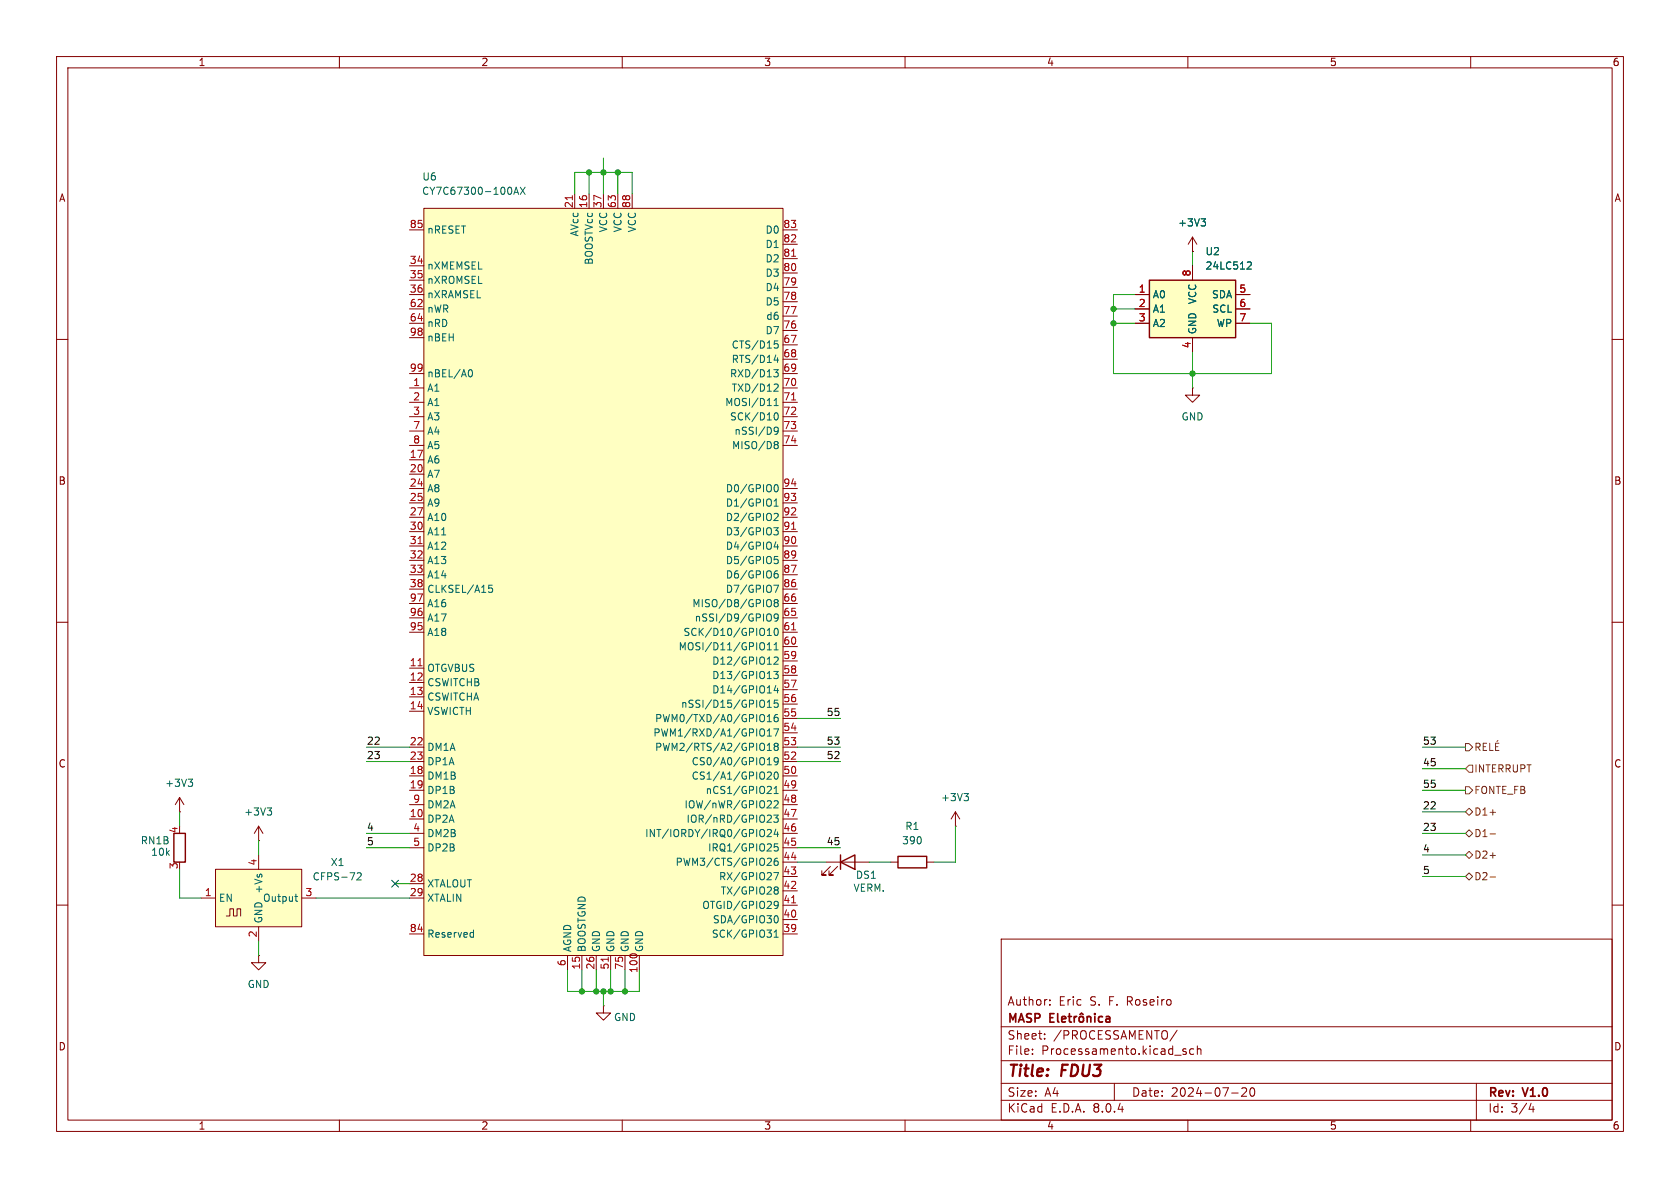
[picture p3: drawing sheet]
<svg xmlns="http://www.w3.org/2000/svg" width="297mm" height="210mm" viewBox="0 0 297 210" stroke-linecap="round" stroke-linejoin="round" font-family="sans-serif">
<g fill="none" stroke="#840000" stroke-width=".18">
<path d="M10 10h277v190h-277zM12 12h273v186h-273zM60 10v2M110 10v2M160 10v2M210 10v2M260 10v2M10 60h2M285 60h2M210.8 68.6v1.3h1.3l-1.3 1.2-1.3-1.2h1.3M210.8 68.6h.1M10 110h2"/>
<path d="M285 110h2M10 160h2M285 160h2M177 166h108v32h-108zM185.6 177.6v.1M185.6 176.8v.1M60 198v2M110 198v2M160 198v2M177 194.5h108M177 191.5h108M177 187.5h108"/>
<path d="M177 181.5h108M182.5 186.3v.1M182.5 185.5v.1M184.7 183.6v.1M184.7 182.8v.1M197 191.5v3M208.1 182.1l-1.3 2M209.7 185.5l-.4-.1-.2 .2 .1 .2 .5 .2v.3h-.6M210 198v2M211 185.5l-.4-.1-.3 .3v.4l.2 .2h.5M211.7 185.5l.2-.1 .3 .1 .1 .9M211.7 184.9v1.5"/>
<path d="M217.7 193.2h1.2M219.5 192.4l.6-.1 .2 .1 .1 .3-.9 1.1h.9M221.2 192.4l.1-.1a.81 .81 0 0 1 .6 .6 .81 .81 0 0 1-.3 .8l-.1 .1a.81 .81 0 0 1-.6-.6 .81 .81 0 0 1 .3-.8zM260 198v2M261 191.5v6.5M270.7 195l-.4 1.1h.9M271 195.6v1"/>
</g>
<g fill="none" stroke="#840000" stroke-width=".3">
<path d="M185.6 179.9h.5M186.3 179.2h-.7v1.5h.7M187 179.2v1.3l.2 .2M188.8 179.7h.6M189.1 179.2v1.3l.3 .2M189.9 179.7v1M190.3 179.7l-.2 .1-.2 .2M190.8 179.8l.3-.1 .4 .1 .1 .6-.2 .2-.3 .1-.3-.2zM190.9 179.3l.3-.2 .3 .2M192.2 179.8l.2-.1 .4 .1v.9M192.2 179.7v1M193.6 179.2v.1"/>
<path d="M193.6 179.7v1M194.9 179.8l-.4-.1-.3 .3v.4l.1 .2h.6M195.6 179.8h.5l.1 .9M187.7 180.2l.7-.2-.1-.2-.4-.1-.2 .2 .1 .7h.5M196.2 180l-.5 .1a.29 .29 0 0 0-.2 .3 .29 .29 0 0 0 .2 .3l.5-.1"/>
</g>
<path d="M74.9 36.8h63.5v132.1h-63.5z" fill="#ffffc2"/>
<g fill="none" stroke="#840000" stroke-width=".18">
<path d="M74.9 36.8h63.5v132.1h-63.5zM101.6 34.3v2.5M104.1 34.3v2.5M106.7 34.3v2.5M109.2 34.3v2.5M111.8 34.3v2.5M72.4 47h2.5M72.4 49.5h2.5M72.4 52.1h2.5M72.4 54.6h2.5M72.4 57.2h2.5M72.4 40.6h2.5"/>
<path d="M72.4 59.7h2.5M138.4 58.4h2.6M138.4 55.9h2.6M138.4 53.3h2.6M138.4 50.8h2.6M138.4 48.3h2.6M138.4 45.7h2.6M138.4 40.6h2.6M138.4 43.2h2.6M72.4 66h2.5M72.4 68.6h2.5M72.4 73.7h2.5"/>
<path d="M72.4 76.2h2.5M72.4 78.7h2.5M72.4 71.1h2.5M138.4 61h2.6M138.4 63.5h2.6M138.4 66h2.6M138.4 68.6h2.6M138.4 73.7h2.6M138.4 76.2h2.6M138.4 78.7h2.6M138.4 71.1h2.6M72.4 99.1h2.5"/>
<path d="M72.4 96.5h2.5M72.4 94h2.5M72.4 91.4h2.5M72.4 88.9h2.5M72.4 86.4h2.5M72.4 81.3h2.5M72.4 83.8h2.5M138.4 99.1h2.6M138.4 96.5h2.6M138.4 94h2.6M138.4 91.4h2.6M138.4 88.9h2.6"/>
<path d="M138.4 86.4h2.6M72.4 118.1h2.5M72.4 111.8h2.5M72.4 109.2h2.5M72.4 106.7h2.5M72.4 104.1h2.5M72.4 101.6h2.5M138.4 119.4h2.6M138.4 116.8h2.6M138.4 114.3h2.6M138.4 111.8h2.6M138.4 109.2h2.6"/>
<path d="M138.4 106.7h2.6M138.4 104.1h2.6M138.4 101.6h2.6M72.4 120.7h2.5M72.4 123.2h2.5M72.4 125.7h2.5M72.4 137.2h2.5M72.4 139.7h2.5M72.4 132.1h2.5M72.4 134.6h2.5M138.4 137.2h2.6M138.4 139.7h2.6"/>
<path d="M138.4 129.5h2.6M138.4 124.5h2.6M138.4 121.9h2.6M138.4 132.1h2.6M138.4 134.6h2.6M138.4 127h2.6M72.4 144.8h2.5M72.4 147.3h2.5M72.4 142.2h2.5M72.4 156.2h2.5M72.4 158.8h2.5M72.4 149.9h2.5"/>
<path d="M138.4 144.8h2.6M138.4 157.5h2.6M138.4 154.9h2.6M138.4 152.4h2.6M138.4 147.3h2.6M138.4 142.2h2.6M138.4 149.9h2.6M146 152.4h7.7M146.8 153.2l-1.5 1.5h.7h-.7v-.8M148.1 153.2l-1.5 1.5h.7h-.7v-.8M72.4 165.1h2.5M100.3 168.9v2.6"/>
<path d="M102.9 168.9v2.6M105.4 168.9v2.6M107.9 168.9v2.6M110.5 168.9v2.6M138.4 162.6h2.6M138.4 160h2.6M138.4 165.1h2.6"/>
</g>
<path d="M101.2 34.6v.7M139.9 45.3h.8M139.9 70.7h.8M73.9 96.1h.7M139.9 93.6h.8M73.9 117.7h.7M139.9 111.3h.8M139.9 159.6h.8M107.5 169.2v.7" fill="none" stroke="#a90000" stroke-width=".18"/>
<g fill="none" stroke="#006464" stroke-width=".18">
<path d="M90.8 34.4l.5-1.3 .4 1.3M91 34h.6M92 33.1l.8 1.3M92.8 33.1l-.8 1.3M82.9 65.5l.2-.2a.68 .68 0 0 1 .4 .7 .68 .68 0 0 1-.4 .6l-.2-.1M136.8 65.3h.8l-.4 .5 .3 .2 .1 .4-.3 .2h-.3M136.9 73.5l.1-.4 .2-.1a.68 .68 0 0 1 .4 .6 .68 .68 0 0 1-.4 .6l-.2-.1-.1-.3M136.9 75.8l.2-.3 .4 .1a.84 .84 0 0 1-.3 1.2h-.2M136.9 70.8l.3-.4v1.3M136.9 76.1l.2 .2 .4-.1 .1-.1M136.9 71.7h.7M136.9 60.3h.6"/>
<path d="M137 60.8h.3l.3 .2-.1 .5h-.5M137 67.9l.5 .1 .1 .3-.8 .9h.8M137.1 78h.2l.3 .3-.3 .3M137.1 78.6h.2M137.2 62.7l-.3 1h.7M137.3 78.6l.3 .2v.3l-.1 .2h-.4M137.5 63.2v.9M136.8 93.3h.8l-.4 .5 .3 .1v.5l-.2 .2-.4-.1M136.9 88.6l.3-.4v1.3M136.9 89.5h.7M136.9 85.9l.3-.2a.68 .68 0 0 1 .4 .6 .68 .68 0 0 1-.4 .6l-.3-.2M136.9 90.8l.4-.1 .3 .4-.8 .9h.8"/>
<path d="M136.9 98.9h.4l.3 .2-.1 .5h-.6M136.9 98.4h.6M137.2 95.8l-.3 .9h.7M137.5 96.3v.8M87 103.4h-.6v.7l.1-.2 .5 .1 .1 .2-.1 .4-.2 .1-.4-.1M135.6 111.4l.4-.3v1.2M135.6 114l.4-.4v1.3M135.6 114.9h.8M135.6 112.3h.8M135.7 108.6l.1-.1a.43 .43 0 0 1 .6 .5v.4a.42 .42 0 0 1-.3 .4 .42 .42 0 0 1-.4-.1M135.8 106a.43 .43 0 0 1 .6 .4v.4a.43 .43 0 0 1-.6 .5M136.8 118.7h.8l-.4 .5 .3 .1v.5l-.2 .2-.5-.2"/>
<path d="M136.8 103.4h.8l-.5 1.3M136.9 116.3l.4-.2 .3 .4-.8 .9h.8M136.9 114l.3-.4v1.3M136.9 114.9h.7M136.9 101.5l.4-.1 .3 .2-.1 .5-.4 .1-.2-.1M137 111.1h.2a.68 .68 0 0 1 .4 .6 .68 .68 0 0 1-.4 .6 .84 .84 0 0 1-.2-1.2zM137.1 106.5l-.2-.2 .2-.3h.2l.3 .2-.3 .3M137.1 106.5l-.2 .3v.3l.2 .2 .4-.1 .1-.2v-.2l-.3-.3M137.1 106.5h.2M137.5 100.9l-.4 .1-.2 .2M137.6 109.1l-.3 .2h-.3l-.1-.2 .1-.5 .3-.1 .2 .2a.84 .84 0 0 1-.3 1.1h-.2M135 128.9a.9 .9 0 0 1 0 1.2"/>
<path d="M135.1 126.5v.9M135.1 131.6v.9M135.6 130.1h.8M135.6 124.1l.4-.3v1.2M135.6 126.7l.4-.4v1.3M135.6 129.2l.4-.4v1.3M135.6 131.8l.4-.4v1.3M135.6 134.3l.4-.4v1.3M135.6 125h.8M135.6 135.2h.8M135.6 132.7h.8M135.6 127.6h.8"/>
<path d="M135.7 136.5h.4l.3 .3-.8 .9h.8M136.1 139l.3 .3-.1 .3-.7 .7h.8M136.8 128.8h.8l-.5 1.3M136.9 139.4l.3-.4v1.3M137 136.6l.2-.1a.68 .68 0 0 1 .4 .6 .68 .68 0 0 1-.4 .6l-.2-.1-.1-.3zM137.1 131.9l-.2-.2 .2-.3h.2l.3 .2-.3 .3M137.1 131.9l-.2 .3v.3l.2 .2 .4-.1 .1-.2v-.2l-.3-.3M137.1 131.9h.2M137.2 121.2l-.3 .9h.7M137.5 126.3l-.4 .1a.86 .86 0 0 0 0 1.2l.4-.1 .1-.5-.3-.2-.3 .1-.1 .1M137.5 121.7v.8M137.5 123.8h-.6v.6l.1-.1h.5l.1 .2-.1 .4-.2 .1-.4-.1"/>
<path d="M137.6 134.5l-.3 .2h-.3l-.1-.2 .1-.5 .3-.1 .2 .2a.84 .84 0 0 1-.3 1.1h-.2M134.9 146.6l.1 .1a.81 .81 0 0 1-.1 1.2M135.6 146.8l.5-.2 .3 .4-.8 .9h.8M135.8 151.7l.4 .1 .2 .3-.8 .9h.8M135.8 144.1l.4 .1 .2 .3-.8 .9h.8M136.2 141.6l.2 .2-.1 .3-.7 .7h.8M136.8 144.1h.8l-.4 .5 .3 .1v.5l-.2 .2-.5-.2M136.8 154.2h.8l-.5 1.3M136.9 141.7l.4-.2 .3 .4-.8 .9h.8M136.9 140.3h.7M137 156.9l.3-.1 .2 .1 .1 .2-.3 .2M137 159.4l.3-.1 .2 .2a.84 .84 0 0 1-.3 1.1h-.2"/>
<path d="M137 157.3h.1M137.1 157.3h.2M137.1 157.3l-.1 .1M137.2 146.6l-.3 .9h.7M137.3 157.3l.3 .3-.1 .3-.2 .2-.3-.1M137.5 151.7l-.4 .1a.86 .86 0 0 0 0 1.2l.4-.1 .1-.5-.3-.2-.3 .1-.1 .1M137.5 147.1v.8M137.5 149.2h-.6v.6l.1-.1h.5l.1 .2-.1 .4-.2 .1-.4-.1M137.6 159.9l-.3 .2h-.3M83.3 164.8l.4 .1M83.7 164.4v1.3M83.7 165.6l-.4 .1"/>
<path d="M136.9 164.8l.3-.4v1.3M136.9 165.7h.7M137 162l.2-.1a.68 .68 0 0 1 .4 .6 .68 .68 0 0 1-.4 .6l-.2-.1"/>
</g>
<path d="M148.6 152.4l2.5-1.3v2.6zM148.6 151.1v2.6" fill="none" stroke="#840000" stroke-width=".25"/>
<path d="M38.1 153.7h15.2v10.1h-15.2z" fill="#ffffc2"/>
<path d="M35.6 158.8h2.5M38.1 153.7h15.2v10.1h-15.2zM45.7 148.6h.1M45.7 146.1v2.5M45.7 151.1v2.6M45.7 146.1l-.7 1.2M45.7 146.1l.8 1.2M53.3 158.8h2.6M40 161.9h.6v-1.2h.7v1.2h.6v-1.2h.6v1.2M45.7 163.8v2.6" fill="none" stroke="#840000" stroke-width=".18"/>
<path d="M47.2 142.8h.8l-.4 .5M47.8 143.3l.2 .2v.3l-.2 .3M52.1 158.5h.5M52.3 158.1v1l.3 .2M63.1 154.4l.5-.1 .3 .3-.8 1h.8" fill="none" stroke="#006464" stroke-width=".18"/>
<path d="M203.2 49.5h15.2v10.2h-15.2z" fill="#ffffc2"/>
<path d="M203.2 49.5h15.2v10.2h-15.2zM30.7 147.3h2.1v5.1h-2.1zM158.7 151.4h5.1v2h-5.1z" fill="none" stroke="#840000" stroke-width=".25"/>
<g fill="none" stroke="#840000" stroke-width=".18">
<path d="M200.7 52.1h2.5M200.7 54.6h2.5M200.7 57.2h2.5M210.8 44.5h.1M210.8 41.9v2.6M210.8 47v2.5M210.8 59.7v2.5M210.8 41.9l-.7 1.3M210.8 41.9l.8 1.3M218.4 52.1h2.6M218.4 54.6h2.6M218.4 57.2h2.6"/>
<path d="M31.7 143.5h.1M31.7 141l-.7 1.2M31.7 141v2.5M31.7 141l.8 1.2M157.5 152.4h1.2M163.8 152.4h1.3M168.9 146.1h.1M168.9 143.5l-.8 1.3M168.9 143.5v2.6M168.9 143.5l.8 1.3M45.7 168.9v1.3h1.3l-1.3 1.3-1.3-1.3h1.3M45.7 168.9h.1"/>
<path d="M106.7 177.8v1.3h1.2l-1.2 1.2-1.3-1.2h1.3M106.7 177.8h.1"/>
</g>
<path d="M212.3 38.7h.8l-.4 .5M212.9 39.2l.2 .2v.3l-.2 .2M220.7 46.3l.4 .1 .1 .3-.8 .9h.8M33.3 137.7h.7l-.4 .5M33.8 138.2l.2 .3v.3l-.2 .2M170.4 140.3h.8l-.4 .5M171 140.8l.2 .2v.3l-.2 .2" fill="none" stroke="#006464" stroke-width=".18"/>
<g fill="none" stroke="#725600" stroke-width=".18">
<path d="M259.1 139.1h.6l.6 .6-.6 .6h-.6zM259.1 131.4h.6l.6 .7-.6 .6h-.6zM259.7 135.3h.6v1.2h-.6l-.6-.6zM260.9 132.1l.6-.1 .2-.2-.1-.3-.7-.1v1.3M261.2 132.1l.5 .6M262.2 132h.4M262.8 131.4h-.6v1.3h.6M263.4 131.4v1.3h.6M264.4 132h.4M264.8 130.9l-.2 .2M265 131.4h-.6v1.3h.6M259.1 154.9l.6-.6 .6 .6-.6 .7z"/>
<path d="M259.1 147.3l.6-.6 .6 .6-.6 .7zM259.1 151.1l.6-.6 .6 .6-.6 .7zM259.1 143.5l.6-.6 .6 .6-.6 .6zM263.4 155h1M263.4 147.4h1M263.4 151.2h1M263.4 143.6h1"/>
</g>
<g fill="none" stroke="#009600" stroke-width=".18">
<path d="M101.6 34.3v-3.8h10.2v3.8M104.1 30.5v3.8M106.7 27.9v6.4M109.2 30.5v3.8M196.8 57.2h3.9M196.8 54.6h3.9M200.7 52.1h-3.9v13.9h28v-8.8h-3.8M210.8 44.5v2.5M210.8 62.2v6.4M64.8 132.1h7.6M64.8 134.6h7.6M141 132.1h7.6"/>
<path d="M141 134.6h7.6M141 127h7.6M251.5 135.9h7.6M251.5 132.1h7.6M251.5 139.7h7.6M31.7 143.5v2.6M31.7 153.7v5.1h3.9M45.7 148.6v2.5M55.9 158.8h16.5M64.8 149.9h7.6M64.8 147.3h7.6M69.8 156.2h2.6"/>
<path d="M141 149.9h7.6M141 152.4h5M153.7 152.4h3.8M168.9 146.1v6.3h-3.8M251.5 143.5h7.6M251.5 147.3h7.6M251.5 151.1h7.6M251.5 154.9h7.6M45.7 166.4v2.5M100.3 171.5v3.8h12.7v-3.8M102.9 171.5v3.8M105.4 171.5v3.8"/>
<path d="M106.7 175.3v2.5M107.9 171.5v3.8M110.5 171.5v3.8"/>
</g>
<path d="M69.2 155.6l1.3 1.2M70.5 155.6l-1.3 1.2" fill="none" stroke="#000084" stroke-width=".18"/>
<g fill="#009600" stroke="#009600" stroke-width=".18">
<circle cx="196.8" cy="54.6" r=".46"/>
<circle cx="210.8" cy="66" r=".46"/>
<circle cx="196.8" cy="57.2" r=".46"/>
<circle cx="106.7" cy="30.5" r=".46"/>
<circle cx="104.1" cy="30.5" r=".46"/>
<circle cx="105.4" cy="175.3" r=".46"/>
<circle cx="106.7" cy="175.3" r=".46"/>
<circle cx="109.2" cy="30.5" r=".46"/>
<circle cx="110.5" cy="175.3" r=".46"/>
<circle cx="107.9" cy="175.3" r=".46"/>
<circle cx="102.9" cy="175.3" r=".46"/>
</g>
<g font-size="2.8" fill="#840000">
<text x="178" y="190.9">Title:</text>
<text x="187.7" y="190.9">FDU3</text>
</g>
<g font-size="2.1" fill="#840000">
<text x="178" y="178">Author:</text>
<text x="187.2" y="178">Eric</text>
<text x="192.7" y="178">S.</text>
<text x="196.2" y="178">F. Roseiro</text>
<text x="178" y="184">Sheet:</text>
<text x="178" y="181.2">MASP</text>
<text x="186.2" y="184">/PROCESSAMENTO/</text>
<text x="178" y="186.7">File:</text>
<text x="184.1" y="186.7">Processamento.kicad_sch</text>
<text x="178" y="196.9">KiCad</text>
<text x="178" y="194.1">Size:</text>
<text x="184.7" y="194.1">A4</text>
<text x="185.7" y="196.9">E.D.A.</text>
<text x="193.3" y="196.9">8.0.4</text>
<text x="200" y="194.1">Date:</text>
<text x="207" y="194.1">2024-07-20</text>
<text x="263" y="194.3">Rev:</text>
<text x="263" y="196.9">Id:</text>
<text x="267.1" y="196.9">3/4</text>
<text x="269.4" y="194.3">V1.0</text>
</g>
<g font-size="1.8" fill="#840000">
<text x="35" y="11.9">1</text>
<text x="85" y="11.9">2</text>
<text x="135" y="11.9">3</text>
<text x="185" y="11.9">4</text>
<text x="235" y="11.9">5</text>
<text x="285" y="11.9">6</text>
<text x="10.3" y="35.9">A</text>
<text x="285.3" y="35.9">A</text>
<text x="10.3" y="85.9">B</text>
<text x="285.3" y="85.9">B</text>
<text x="10.3" y="135.9">C</text>
<text x="285.3" y="135.9">C</text>
<text x="10.3" y="185.9">D</text>
<text x="285.3" y="185.9">D</text>
<text x="35" y="199.9">1</text>
<text x="85" y="199.9">2</text>
<text x="135" y="199.9">3</text>
<text x="185" y="199.9">4</text>
<text x="235" y="199.9">5</text>
<text x="285" y="199.9">6</text>
</g>
<g font-size="1.8" fill="#006464">
<text x="74.5" y="34.6">CY7C67300-100AX</text>
<text x="74.6" y="32.1">U6</text>
<text x="75.4" y="41.5">nRESET</text>
<text x="102.5" y="41.9" transform="rotate(-90 102.5 41.9)">AVcc</text>
<text x="107.5" y="41.2" transform="rotate(-90 107.5 41.2)">VCC</text>
<text x="110.1" y="41.2" transform="rotate(-90 110.1 41.2)">VCC</text>
<text x="112.6" y="41.2" transform="rotate(-90 112.6 41.2)">VCC</text>
<text x="135.2" y="41.5">D0</text>
<text x="208.2" y="40.2">+3V3</text>
<text x="75.4" y="47.9">nXMEMSEL</text>
<text x="105" y="46.9" transform="rotate(-90 105 46.9)">BOOSTVcc</text>
<text x="135.2" y="46.6">D2</text>
<text x="135.2" y="44">D1</text>
<text x="213" y="45.3">U2</text>
<text x="213" y="47.9">24LC512</text>
<text x="75.4" y="50.4">nXROMSEL</text>
<text x="75.4" y="52.9">nXRAMSEL</text>
<text x="135.2" y="51.7">D4</text>
<text x="135.2" y="49.1">D3</text>
<text x="203.7" y="52.9">A0</text>
<text x="211.7" y="53.9" transform="rotate(-90 211.7 53.9)">VCC</text>
<text x="214.2" y="52.9">SDA</text>
<text x="75.4" y="55.5">nWR</text>
<text x="75.4" y="58">nRD</text>
<text x="135.2" y="59.3">D7</text>
<text x="135.2" y="54.2">D5</text>
<text x="135.4" y="56.7">d6</text>
<text x="203.7" y="55.5">A1</text>
<text x="203.7" y="58">A2</text>
<text x="211.7" y="59.2" transform="rotate(-90 211.7 59.2)">GND</text>
<text x="214.2" y="55.5">SCL</text>
<text x="215" y="58">WP</text>
<text x="75.4" y="60.6">nBEH</text>
<text x="129.3" y="61.8">CTS/D15</text>
<text x="129.3" y="64.4">RTS/D14</text>
<text x="75.4" y="69.4">A1</text>
<text x="75.4" y="72">A1</text>
<text x="75.4" y="66.9">nBEL/A0</text>
<text x="128.1" y="72">MOSI/D11</text>
<text x="128.9" y="66.9">RXD/D13</text>
<text x="129.3" y="69.4">TXD/D12</text>
<text x="75.4" y="74.5">A3</text>
<text x="75.4" y="77.1">A4</text>
<text x="128.9" y="74.5">SCK/D10</text>
<text x="129.7" y="77.1">nSSI/D9</text>
<text x="208.8" y="74.5">GND</text>
<text x="75.4" y="82.1">A6</text>
<text x="75.4" y="79.6">A5</text>
<text x="129.3" y="79.6">MISO/D8</text>
<text x="75.4" y="84.7">A7</text>
<text x="75.4" y="87.2">A8</text>
<text x="75.4" y="89.8">A9</text>
<text x="128.2" y="89.8">D1/GPIO1</text>
<text x="128.2" y="87.2">D0/GPIO0</text>
<text x="75.4" y="92.3">A10</text>
<text x="75.4" y="94.8">A11</text>
<text x="128.2" y="94.8">D3/GPIO3</text>
<text x="128.2" y="92.3">D2/GPIO2</text>
<text x="75.4" y="97.4">A12</text>
<text x="75.4" y="99.9">A13</text>
<text x="128.2" y="99.9">D5/GPIO5</text>
<text x="128.2" y="97.4">D4/GPIO4</text>
<text x="75.4" y="102.5">A14</text>
<text x="75.4" y="105">CLKSEL/A15</text>
<text x="75.4" y="107.5">A16</text>
<text x="122.3" y="107.5">MISO/D8/GPIO8</text>
<text x="128.2" y="105">D7/GPIO7</text>
<text x="128.2" y="102.5">D6/GPIO6</text>
<text x="75.4" y="112.6">A18</text>
<text x="75.4" y="110.1">A17</text>
<text x="120.7" y="112.6">SCK/D10/GPIO10</text>
<text x="122.7" y="110.1">nSSI/D9/GPIO9</text>
<text x="75.4" y="119">OTGVBUS</text>
<text x="119.9" y="115.2">MOSI/D11/GPIO11</text>
<text x="125.8" y="117.7">D12/GPIO12</text>
<text x="75.4" y="121.5">CSWITCHB</text>
<text x="75.4" y="124.1">CSWITCHA</text>
<text x="120.3" y="125.3">nSSI/D15/GPIO15</text>
<text x="125.8" y="122.8">D14/GPIO14</text>
<text x="125.8" y="120.2">D13/GPIO13</text>
<text x="75.4" y="126.6">VSWICTH</text>
<text x="115.4" y="130.4">PWM1/RXD/A1/GPIO17</text>
<text x="115.7" y="127.9">PWM0/TXD/A0/GPIO16</text>
<text x="75.4" y="132.9">DM1A</text>
<text x="75.4" y="135.5">DP1A</text>
<text x="115.7" y="132.9">PWM2/RTS/A2/GPIO18</text>
<text x="122.2" y="135.5">CS0/A0/GPIO19</text>
<text x="29.1" y="139.3">+3V3</text>
<text x="75.4" y="138">DM1B</text>
<text x="75.4" y="140.6">DP1B</text>
<text x="75.4" y="143.1">DM2A</text>
<text x="120.9" y="143.1">IOW/nWR/GPIO22</text>
<text x="122.2" y="138">CS1/A1/GPIO20</text>
<text x="124.7" y="140.6">nCS1/GPIO21</text>
<text x="166.3" y="141.8">+3V3</text>
<text x="24.8" y="149.5">RN1B</text>
<text x="43.1" y="144.4">+3V3</text>
<text x="75.4" y="145.6">DP2A</text>
<text x="75.4" y="148.2">DM2B</text>
<text x="114" y="148.2">INT/IORDY/IRQ0/GPIO24</text>
<text x="121.3" y="145.6">IOR/nRD/GPIO23</text>
<text x="159.4" y="149.5">390</text>
<text x="159.9" y="146.9">R1</text>
<text x="26.6" y="151.5">10k</text>
<text x="55.2" y="155.8">CFPS-72</text>
<text x="58.4" y="153.3">X1</text>
<text x="75.4" y="150.7">DP2B</text>
<text x="119.3" y="153.3">PWM3/CTS/GPIO26</text>
<text x="125.1" y="150.7">IRQ1/GPIO25</text>
<text x="127" y="155.8">RX/GPIO27</text>
<text x="151.2" y="155.5">DS1</text>
<text x="38.6" y="159.6">EN</text>
<text x="46.4" y="159.6">Output</text>
<text x="46.6" y="158.1" transform="rotate(-90 46.6 158.1)">+Vs</text>
<text x="75.4" y="157.1">XTALOUT</text>
<text x="75.4" y="159.6">XTALIN</text>
<text x="124.1" y="160.9">OTGID/GPIO29</text>
<text x="127.3" y="158.3">TX/GPIO28</text>
<text x="150.8" y="157.8">VERM.</text>
<text x="46.6" y="163.3" transform="rotate(-90 46.6 163.3)">GND</text>
<text x="75.4" y="166">Reserved</text>
<text x="125.7" y="166">SCK/GPIO31</text>
<text x="125.9" y="163.4">SDA/GPIO30</text>
<text x="101.2" y="168.4" transform="rotate(-90 101.2 168.4)">AGND</text>
<text x="103.7" y="168.4" transform="rotate(-90 103.7 168.4)">BOOSTGND</text>
<text x="106.3" y="168.4" transform="rotate(-90 106.3 168.4)">GND</text>
<text x="108.8" y="168.4" transform="rotate(-90 108.8 168.4)">GND</text>
<text x="111.4" y="168.4" transform="rotate(-90 111.4 168.4)">GND</text>
<text x="113.9" y="168.4" transform="rotate(-90 113.9 168.4)">GND</text>
<text x="43.7" y="174.9">GND</text>
<text x="108.5" y="180.7">GND</text>
</g>
<g font-size="1.8" fill="#a90000">
<text x="72.3" y="40.4">85</text>
<text x="101.3" y="36.9" transform="rotate(-90 101.3 36.9)">21</text>
<text x="103.9" y="36.9" transform="rotate(-90 103.9 36.9)">16</text>
<text x="106.4" y="36.9" transform="rotate(-90 106.4 36.9)">37</text>
<text x="109" y="36.9" transform="rotate(-90 109 36.9)">63</text>
<text x="111.5" y="36.9" transform="rotate(-90 111.5 36.9)">88</text>
<text x="138.4" y="40.4">83</text>
<text x="72.3" y="46.7">34</text>
<text x="138.4" y="45.5">81</text>
<text x="138.4" y="42.9">82</text>
<text x="72.3" y="49.3">35</text>
<text x="72.3" y="51.8">36</text>
<text x="138.4" y="53.1">78</text>
<text x="138.4" y="50.5">79</text>
<text x="138.4" y="48">80</text>
<text x="201.2" y="51.8">1</text>
<text x="210.6" y="49" transform="rotate(-90 210.6 49)">8</text>
<text x="219" y="51.8">5</text>
<text x="72.3" y="54.4">62</text>
<text x="72.3" y="56.9">64</text>
<text x="72.3" y="59.4">98</text>
<text x="138.4" y="58.2">76</text>
<text x="138.4" y="55.6">77</text>
<text x="201.2" y="54.4">2</text>
<text x="201.2" y="56.9">3</text>
<text x="219" y="54.4">6</text>
<text x="219" y="56.9">7</text>
<text x="72.3" y="65.8">99</text>
<text x="138.4" y="60.7">67</text>
<text x="138.4" y="63.2">68</text>
<text x="138.4" y="65.8">69</text>
<text x="210.6" y="61.7" transform="rotate(-90 210.6 61.7)">4</text>
<text x="73" y="68.3">1</text>
<text x="73" y="70.9">2</text>
<text x="138.4" y="68.3">70</text>
<text x="138.4" y="70.9">71</text>
<text x="73" y="73.4">3</text>
<text x="73" y="75.9">7</text>
<text x="138.4" y="73.4">72</text>
<text x="138.4" y="75.9">73</text>
<text x="72.3" y="81">17</text>
<text x="72.3" y="83.6">20</text>
<text x="73" y="78.5">8</text>
<text x="138.4" y="78.5">74</text>
<text x="72.3" y="86.1">24</text>
<text x="72.3" y="88.6">25</text>
<text x="138.4" y="88.6">93</text>
<text x="138.4" y="86.1">94</text>
<text x="72.3" y="91.2">27</text>
<text x="72.3" y="93.7">30</text>
<text x="138.4" y="93.7">91</text>
<text x="138.4" y="91.2">92</text>
<text x="72.3" y="96.3">31</text>
<text x="72.3" y="98.8">32</text>
<text x="72.3" y="101.3">33</text>
<text x="138.4" y="101.3">87</text>
<text x="138.4" y="98.8">89</text>
<text x="138.4" y="96.3">90</text>
<text x="72.3" y="103.9">38</text>
<text x="72.3" y="106.4">97</text>
<text x="138.4" y="106.4">66</text>
<text x="138.4" y="103.9">86</text>
<text x="72.3" y="111.5">95</text>
<text x="72.3" y="109">96</text>
<text x="138.4" y="111.5">61</text>
<text x="138.4" y="109">65</text>
<text x="72.3" y="117.9">11</text>
<text x="138.4" y="119.1">58</text>
<text x="138.4" y="116.6">59</text>
<text x="138.4" y="114">60</text>
<text x="72.3" y="120.4">12</text>
<text x="72.3" y="122.9">13</text>
<text x="72.3" y="125.5">14</text>
<text x="138.4" y="124.2">56</text>
<text x="138.4" y="121.7">57</text>
<text x="72.3" y="131.8">22</text>
<text x="138.4" y="129.3">54</text>
<text x="138.4" y="131.8">53</text>
<text x="138.4" y="126.7">55</text>
<text x="72.3" y="136.9">18</text>
<text x="72.3" y="134.4">23</text>
<text x="138.4" y="136.9">50</text>
<text x="138.4" y="134.4">52</text>
<text x="72.3" y="139.4">19</text>
<text x="73" y="142">9</text>
<text x="138.4" y="142">48</text>
<text x="138.4" y="139.4">49</text>
<text x="31.5" y="147.4" transform="rotate(-90 31.5 147.4)">4</text>
<text x="72.3" y="144.5">10</text>
<text x="73" y="147.1">4</text>
<text x="73" y="149.6">5</text>
<text x="138.4" y="147.1">46</text>
<text x="138.4" y="144.5">47</text>
<text x="138.4" y="149.6">45</text>
<text x="31.5" y="153.7" transform="rotate(-90 31.5 153.7)">3</text>
<text x="45.5" y="153.1" transform="rotate(-90 45.5 153.1)">4</text>
<text x="72.3" y="156">28</text>
<text x="138.4" y="154.7">43</text>
<text x="138.4" y="152.1">44</text>
<text x="36.1" y="158.5">1</text>
<text x="53.9" y="158.5">3</text>
<text x="72.3" y="158.5">29</text>
<text x="138.4" y="159.8">41</text>
<text x="138.4" y="157.2">42</text>
<text x="45.5" y="165.8" transform="rotate(-90 45.5 165.8)">2</text>
<text x="72.3" y="164.8">84</text>
<text x="138.4" y="162.3">40</text>
<text x="138.4" y="164.8">39</text>
<text x="100.1" y="170.9" transform="rotate(-90 100.1 170.9)">6</text>
<text x="102.6" y="171.5" transform="rotate(-90 102.6 171.5)">15</text>
<text x="105.2" y="171.5" transform="rotate(-90 105.2 171.5)">26</text>
<text x="107.7" y="171.5" transform="rotate(-90 107.7 171.5)">51</text>
<text x="110.2" y="171.5" transform="rotate(-90 110.2 171.5)">75</text>
<text x="112.8" y="172.1" transform="rotate(-90 112.8 172.1)">100</text>
</g>
<g font-size="1.8" fill="#0f0f0f">
<text x="64.8" y="131.7">22</text>
<text x="146" y="126.7">55</text>
<text x="146" y="131.7">53</text>
<text x="251.5" y="131.7">53</text>
<text x="64.8" y="134.3">23</text>
<text x="146" y="134.3">52</text>
<text x="251.5" y="135.5">45</text>
<text x="251.5" y="143.2">22</text>
<text x="251.5" y="139.4">55</text>
<text x="64.8" y="147">4</text>
<text x="64.8" y="149.5">5</text>
<text x="146" y="149.5">45</text>
<text x="251.5" y="147">23</text>
<text x="251.5" y="150.8">4</text>
<text x="251.5" y="154.6">5</text>
</g>
<g font-size="1.8" fill="#725600">
<text x="260.5" y="136.8">INTERRUPT</text>
<text x="260.5" y="140.6">FONTE_FB</text>
<text x="260.5" y="148.2">D1-</text>
<text x="260.5" y="144.4">D1+</text>
<text x="260.5" y="155.8">D2-</text>
<text x="260.5" y="152">D2+</text>
</g>
</svg>
